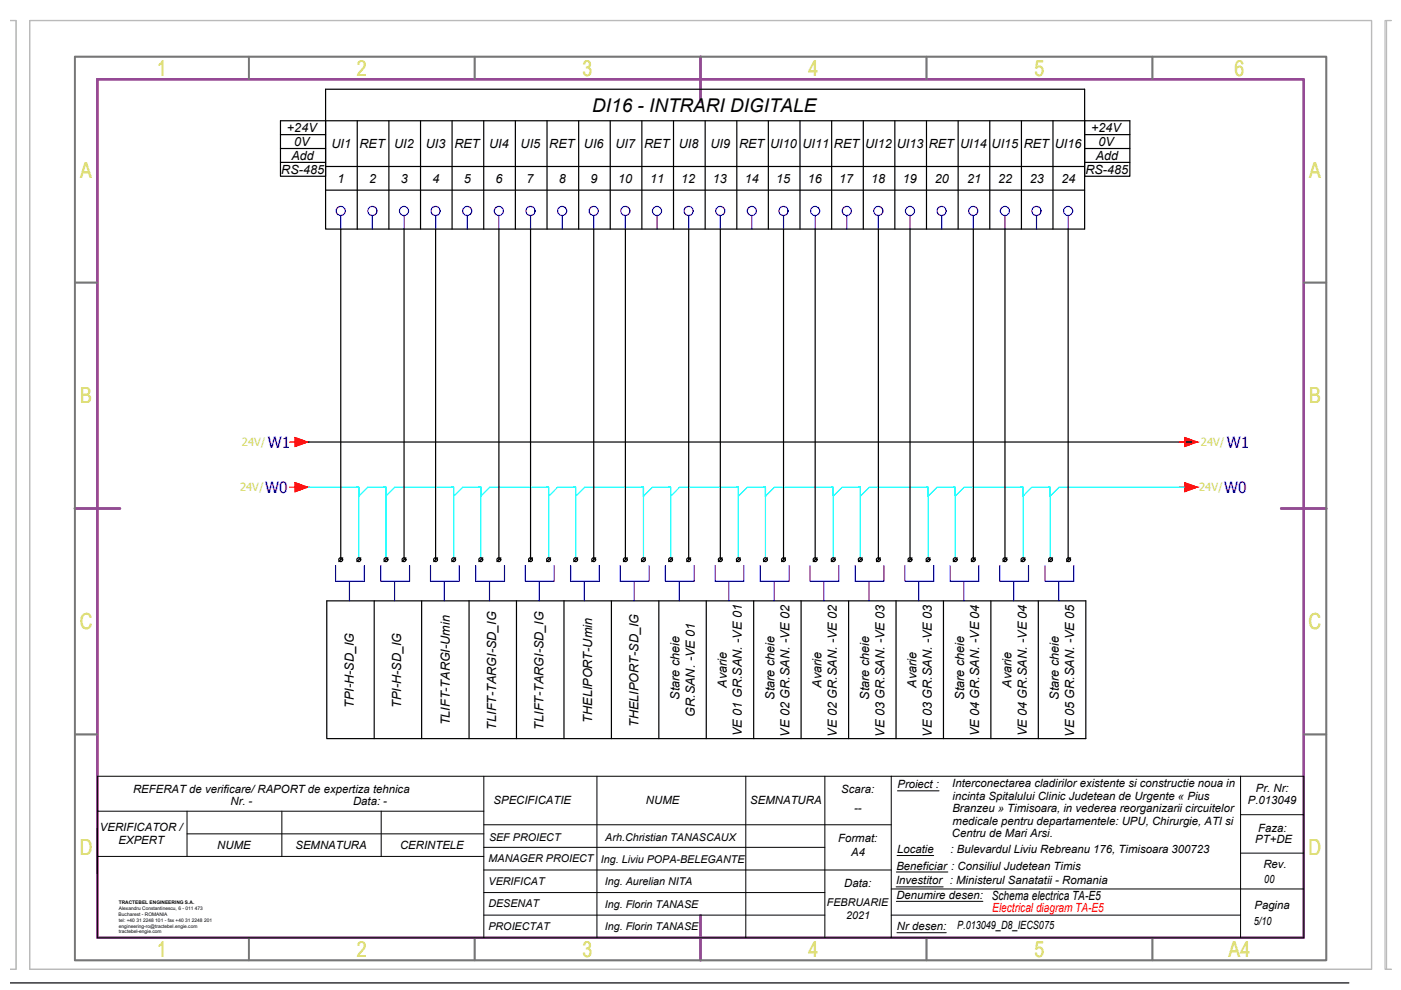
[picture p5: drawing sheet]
<svg xmlns="http://www.w3.org/2000/svg" width="297mm" height="210mm" viewBox="0 0 297 210" stroke-linecap="round" stroke-linejoin="round" font-family="sans-serif">
<!-- layer: CP_LINENORM -->
<path d="M2.1 4.4h1.3v201.1h-1.3M6.3 4.4h284.5v201.1h-284.5zM293.7 4.4h1.3h-1v201.1h1h-1.3z" fill="none" stroke="#bababa" stroke-width=".25"/>
<!-- layer: CP_FRAME -->
<path d="M20.6 16.8h255.8v182h-255.8zM148.5 12v9.6M15.9 107.8h9.5M271.6 107.8h9.6M148.5 194v9.6" fill="none" stroke="#954a95" stroke-width=".51"/>
<!-- layer: CP_FRREF -->
<g fill="none" stroke="#767676" stroke-width=".36">
<path d="M15.9 12h265.3v191.6h-265.3zM52.8 12v4.8M100.6 12v4.8M196.4 12v4.8M244.3 12v4.8M15.9 59.9h4.7M276.4 59.9h4.8M15.9 155.7h4.7M276.4 155.7h4.8M52.8 198.8v4.8M100.6 198.8v4.8M196.4 198.8v4.8"/>
<path d="M244.3 198.8v4.8"/>
</g>
<!-- layer: 0 -->
<g fill="none" stroke="#000" stroke-width=".25">
<path d="M69 18.9h161v29.7h-161zM59.5 28.5h9.5M59.5 31.5h9.5M59.5 34.4h9.5M69 25.6v11.8h-9.5v-11.8h180.1v11.8h-9.6v-11.8M69 35.3h161M75.7 25.6v23M82.5 25.6v23M89.2 25.6v23M95.8 25.6v23M102.6 25.6v23M109.3 25.6v23"/>
<path d="M116 25.6v23M122.7 25.6v23M129.4 25.6v23M136.1 25.6v23M142.8 25.6v23M149.5 25.6v23M156.2 25.6v23M162.9 25.6v23M169.6 25.6v23M176.3 25.6v23M183 25.6v23M189.7 25.6v23"/>
<path d="M196.4 25.6v23M203.1 25.6v23M209.9 25.6v23M216.6 25.6v23M223.3 25.6v23M230 28.5h9.6M230 31.5h9.6M230 34.4h9.6M69 40.3h161M72.2 48.6v70.1M85.7 48.6v70.1M92.4 48.6v70.1"/>
<path d="M105.8 48.6v70.1M112.5 48.6v70.1M125.9 48.6v70.1M132.6 48.6v70.1M146 48.6v70.1M152.7 48.6v70.1M166.1 48.6v70.1M172.8 48.6v70.1M186.2 48.6v70.1M192.9 48.6v70.1M206.4 48.6v70.1M213.1 48.6v70.1"/>
<path d="M226.5 48.6v70.1M65.2 93.7h187.5M72.7 118.3l-.9 .8M76.5 118.3l-.8 .8M82.2 118.3l-.8 .8M86.1 118.3l-.9 .8M92.8 118.3l-.8 .8M96.6 118.3l-.8 .8M102.4 118.3l-.9 .8M106.2 118.3l-.8 .8M112.9 118.3l-.8 .8M116.7 118.3l-.8 .8"/>
<path d="M122.5 118.3l-.9 .8M126.3 118.3l-.8 .8M133 118.3l-.8 .8M136.8 118.3l-.8 .8M142.6 118.3l-.8 .8M146.4 118.3l-.8 .8M153.1 118.3l-.8 .8M157 118.3l-.9 .8M162.7 118.3l-.8 .8M166.5 118.3l-.8 .8M173.3 118.3l-.9 .8M177.1 118.3l-.9 .8"/>
<path d="M182.8 118.3l-.8 .8M186.7 118.3l-.9 .8M193.4 118.3l-.9 .8M197.2 118.3l-.9 .8M203 118.3l-.9 .8M206.8 118.3l-.9 .8M213.5 118.3l-.9 .8M217.3 118.3l-.8 .8M223.2 118.3l-.9 .8M227 118.3l-.8 .8M2.1 208.4h283.9"/>
<circle cx="72.2" cy="118.7" r=".41"/>
<circle cx="76.1" cy="118.7" r=".41"/>
<circle cx="81.8" cy="118.7" r=".41"/>
<circle cx="85.7" cy="118.7" r=".41"/>
<circle cx="92.3" cy="118.7" r=".41"/>
<circle cx="96.2" cy="118.7" r=".41"/>
<circle cx="101.9" cy="118.7" r=".41"/>
<circle cx="105.8" cy="118.7" r=".41"/>
<circle cx="112.5" cy="118.7" r=".41"/>
<circle cx="116.3" cy="118.7" r=".41"/>
<circle cx="122" cy="118.7" r=".41"/>
<circle cx="125.9" cy="118.7" r=".41"/>
<circle cx="132.6" cy="118.7" r=".41"/>
<circle cx="136.4" cy="118.7" r=".41"/>
<circle cx="142.2" cy="118.7" r=".41"/>
<circle cx="146" cy="118.7" r=".41"/>
<circle cx="152.7" cy="118.7" r=".41"/>
<circle cx="156.5" cy="118.7" r=".41"/>
<circle cx="162.3" cy="118.7" r=".41"/>
<circle cx="166.1" cy="118.7" r=".41"/>
<circle cx="172.8" cy="118.7" r=".41"/>
<circle cx="176.7" cy="118.7" r=".41"/>
<circle cx="182.4" cy="118.7" r=".41"/>
<circle cx="186.2" cy="118.7" r=".41"/>
<circle cx="192.9" cy="118.7" r=".41"/>
<circle cx="196.8" cy="118.7" r=".41"/>
<circle cx="202.5" cy="118.7" r=".41"/>
<circle cx="206.4" cy="118.7" r=".41"/>
<circle cx="213.1" cy="118.7" r=".41"/>
<circle cx="216.9" cy="118.7" r=".41"/>
<circle cx="222.7" cy="118.7" r=".41"/>
<circle cx="226.6" cy="118.7" r=".41"/>
</g>
<!-- layer: EPLAN311 -->
<g fill="#f00" stroke="#f00" stroke-width=".21">
<path d="M62.6 92.8l2.6 .9h-2.6zM62.6 93.7v1l2.6-1z"/>
<path d="M62.6 102.3l2.6 1h-2.6zM62.6 103.3v1l2.6-1z"/>
<path d="M251.2 92.8l2.6 .9h-2.6zM251.2 93.7v1l2.6-1z"/>
<path d="M251.2 102.3l2.6 1h-2.6zM251.2 103.3v1l2.6-1z"/>
</g>
<g fill="none" stroke="#0ff" stroke-width=".25">
<path d="M65.2 103.3h10.8M75.6 103.3h.5v1.9l1.9-1.9h3.8v15.4M76.1 103.3v15.4M81.4 103.3h.4v1.9l1.9-1.9h12.5v15.4M95.7 103.3h.5v1.9l1.9-1.9h3.8v1.9l2-1.9h12.4v1.9l1.9-1.9h3.9v1.9l1.9-1.9h12.4v1.9l2-1.9h3.8v1.9l1.9-1.9h12.5v1.9l1.9-1.9h3.8v1.9l1.9-1.9h12.5v1.9l1.9-1.9h3.8v1.9l1.9-1.9h12.5v1.9l1.9-1.9h3.8v1.9l1.9-1.9h12.5v1.9l1.9-1.9h3.8v1.9l2-1.9h26.6M101.5 103.3h.4v15.4M115.8 103.3h.5v15.4M121.6 103.3h.5v15.4M136 103.3h.4v15.4M141.7 103.3h.5v15.4M156.1 103.3h.5v15.4M161.8 103.3h.5v15.4"/>
<path d="M176.2 103.3h.5v15.4M181.9 103.3h.5v15.4M196.3 103.3h.5v15.4M202 103.3h.5v15.4M216.4 103.3h.5v15.4M222.2 103.3h.4v15.4"/>
</g>
<path d="M61.4 93.7h1.2M62.6 92.8l2.6 .9-2.6 1zM250 93.7h1.2M251.2 92.8l2.6 .9-2.6 1zM61.4 103.3h1.2M62.6 102.3l2.6 1-2.6 1zM250 103.3h1.2M251.2 102.3l2.6 1-2.6 1z" fill="none" stroke="#f00" stroke-width=".25"/>
<!-- layer: EPLAN302 -->
<g fill="none" stroke="#00f" stroke-width=".25">
<path d="M72.2 45.7v2.9M79 45.7v2.9M85.7 45.7v2.9M92.4 45.7v2.9M99.1 45.7v2.9M105.8 45.7v2.9M112.5 45.7v2.9M119.2 45.7v2.9M125.9 45.7v2.9M132.6 45.7v2.9M139.3 45.7v2.9M146 45.7v2.9"/>
<path d="M152.7 45.7v2.9M159.4 45.7v2.9M166.1 45.7v2.9M172.8 45.7v2.9M179.5 45.7v2.9M186.2 45.7v2.9M192.9 45.7v2.9M199.7 45.7v2.9M206.4 45.7v2.9M213.1 45.7v2.9M219.8 45.7v2.9M226.5 45.7v2.9"/>
<circle cx="72.2" cy="44.7" r=".96"/>
<circle cx="78.9" cy="44.7" r=".96"/>
<circle cx="85.7" cy="44.7" r=".96"/>
<circle cx="92.3" cy="44.7" r=".96"/>
<circle cx="99.1" cy="44.7" r=".96"/>
<circle cx="105.8" cy="44.7" r=".96"/>
<circle cx="112.5" cy="44.7" r=".96"/>
<circle cx="119.2" cy="44.7" r=".96"/>
<circle cx="125.9" cy="44.7" r=".96"/>
<circle cx="132.6" cy="44.7" r=".96"/>
<circle cx="139.3" cy="44.7" r=".96"/>
<circle cx="146" cy="44.7" r=".96"/>
<circle cx="152.7" cy="44.7" r=".96"/>
<circle cx="159.4" cy="44.7" r=".96"/>
<circle cx="166.1" cy="44.7" r=".96"/>
<circle cx="172.8" cy="44.7" r=".96"/>
<circle cx="179.5" cy="44.7" r=".96"/>
<circle cx="186.2" cy="44.7" r=".96"/>
<circle cx="192.9" cy="44.7" r=".96"/>
<circle cx="199.6" cy="44.7" r=".96"/>
<circle cx="206.4" cy="44.7" r=".96"/>
<circle cx="213.1" cy="44.7" r=".96"/>
<circle cx="219.7" cy="44.7" r=".96"/>
<circle cx="226.5" cy="44.7" r=".96"/>
</g>
<!-- layer: E-RevizieVP -->
<g fill="none" stroke="#000" stroke-width=".25">
<path d="M69.3 127.4h160.9v29.2h-160.9zM79.3 127.4v29.2M89.4 127.4v29.2M99.4 127.4v29.2M109.5 127.4v29.2M119.6 127.4v29.2M129.6 127.4v29.2M139.7 127.4v29.2M149.7 127.4v29.2M159.8 127.4v29.2M169.8 127.4v29.2M179.9 127.4v29.2"/>
<path d="M190 127.4v29.2M200 127.4v29.2M210.1 127.4v29.2M220.1 127.4v29.2"/>
</g>
<!-- layer: c_cartus text -->
<g fill="none" stroke="#000" stroke-width=".21">
<path d="M20.6 175.6v9.6M20.6 172h82M39.7 172v9.6M39.7 176.8h62.9M59.8 172v9.6M80.8 172v9.6M102.6 174.9h86.4M102.6 179.7h72.3M102.6 164.6v34.2M126.6 164.6v34.2M158.1 164.6v34.2M174.9 164.6v34.2"/>
<path d="M189 164.6v34.2M190.3 167.7h8.8M263 164.6v34.2M263 172.7h13.4M276.4 164.6h-255.8v34.2h255.8M20.6 181.6h82M102.6 184.5h86.4M102.6 189.2h72.3M102.6 194h72.3M189 188.5h87.4M189 194h74M190 188h10"/>
<path d="M190 184.9h11M190 191.1h18.4M190.2 197.8h10.4M190.2 181.4h7.8M263 180.9h13.4"/>
</g>
<!-- layer: a_has_UPU -->
<path d="M276.4 164.6v34.2" fill="none" stroke="#000" stroke-width=".21"/>
<!-- layer: 0 -->
<g fill="none" stroke="#00f" stroke-width=".25">
<path d="M71.1 119.9v3.4h6.2v-3.4M80.7 119.9v3.4h6.1v-3.4M91.3 119.9v3.4h6.1v-3.4M100.8 119.9v3.4h6.2v-3.4M111.4 119.9v3.4h6.1v-3.4M121 119.9v3.4h6.1v-3.4M131.5 119.9v3.4h6.1v-3.4M141.1 119.9v3.4h6.1v-3.4M151.6 119.9v3.4h6.1v-3.4M161.2 119.9v3.4h6.1v-3.4M171.7 119.9v3.4h6.1v-3.4M181.3 119.9v3.4h6.1v-3.4"/>
<path d="M191.9 119.9v3.4h6.1v-3.4M201.4 119.9v3.4h6.1v-3.4M212 119.9v3.4h6.1v-3.4M221.6 119.9v3.4h6.1v-3.4M74.1 123.3v4.1M83.7 123.3v4.1M94.2 123.3v4.1M103.8 123.3v4.1M114.3 123.3v4.1M123.9 123.3v4.1M134.4 123.3v4.1M144 123.3v4.1"/>
<path d="M154.5 123.3v4.1M164.1 123.3v4.1M174.7 123.3v4.1M184.2 123.3v4.1M194.8 123.3v4.1M204.4 123.3v4.1M214.9 123.3v4.1M224.5 123.3v4.1"/>
</g>
<g font-size="4.7" fill="#dddd6e">
<text x="33.3" y="16.1">1</text>
<text x="75.7" y="16.1">2</text>
<text x="123.5" y="16.1">3</text>
<text x="171.4" y="16.1">4</text>
<text x="219.3" y="16">5</text>
<text x="261.7" y="16.1">6</text>
<text x="17" y="37.6">A</text>
<text x="277.6" y="37.6">A</text>
<text x="17" y="85.5">B</text>
<text x="277.6" y="85.5">B</text>
<text x="16.9" y="133.4">C</text>
<text x="277.5" y="133.4">C</text>
<text x="16.9" y="181.3">D</text>
<text x="277.5" y="181.3">D</text>
<text x="33.3" y="202.9">1</text>
<text x="75.7" y="202.9">2</text>
<text x="123.5" y="202.9">3</text>
<text x="171.4" y="202.9">4</text>
<text x="219.3" y="202.8">5</text>
<text x="260.5" y="202.9">A4</text>
</g>
<text font-size="4" x="125.6" y="23.7">DI16 - INTRARI DIGITALE</text>
<g font-size="3.3" fill="#00f">
<text x="56.8" y="94.9">W1</text>
<text x="260.1" y="94.9">W1</text>
<text x="56.2" y="104.5">W0</text>
<text x="259.6" y="104.5">W0</text>
</g>
<g font-size="2.7">
<text x="60.8" y="28">+24V</text>
<text x="231.4" y="28">+24V</text>
<text x="61.8" y="33.9">Add</text>
<text x="62.4" y="31">0V</text>
<text x="70.3" y="31.4">UI1</text>
<text x="76.2" y="31.4">RET</text>
<text x="83.6" y="31.4">UI2</text>
<text x="90.3" y="31.4">UI3</text>
<text x="96.3" y="31.4">RET</text>
<text x="103.7" y="31.4">UI4</text>
<text x="110.4" y="31.4">UI5</text>
<text x="116.5" y="31.4">RET</text>
<text x="123.8" y="31.4">UI6</text>
<text x="130.5" y="31.4">UI7</text>
<text x="136.6" y="31.4">RET</text>
<text x="143.9" y="31.4">UI8</text>
<text x="150.7" y="31.4">UI9</text>
<text x="156.7" y="31.4">RET</text>
<text x="163.3" y="31.4">UI10</text>
<text x="170.1" y="31.4">UI11</text>
<text x="176.8" y="31.4">RET</text>
<text x="183.4" y="31.4">UI12</text>
<text x="190.1" y="31.4">UI13</text>
<text x="196.9" y="31.4">RET</text>
<text x="203.6" y="31.4">UI14</text>
<text x="210.2" y="31.4">UI15</text>
<text x="217.1" y="31.4">RET</text>
<text x="223.6" y="31.4">UI16</text>
<text x="232.3" y="33.9">Add</text>
<text x="232.9" y="31">0V</text>
<text x="59.6" y="36.8">RS-485</text>
<text x="71.6" y="38.8">1</text>
<text x="78.3" y="38.8">2</text>
<text x="85" y="38.7">3</text>
<text x="91.7" y="38.8">4</text>
<text x="98.3" y="38.7">5</text>
<text x="105" y="38.7">6</text>
<text x="111.7" y="38.8">7</text>
<text x="118.5" y="38.7">8</text>
<text x="125.2" y="38.7">9</text>
<text x="131" y="38.7">10</text>
<text x="137.9" y="38.8">11</text>
<text x="144.4" y="38.8">12</text>
<text x="151.2" y="38.7">13</text>
<text x="157.9" y="38.8">14</text>
<text x="164.6" y="38.7">15</text>
<text x="171.3" y="38.7">16</text>
<text x="177.9" y="38.8">17</text>
<text x="184.7" y="38.7">18</text>
<text x="191.4" y="38.7">19</text>
<text x="198.2" y="38.7">20</text>
<text x="205" y="38.8">21</text>
<text x="211.6" y="38.8">22</text>
<text x="218.3" y="38.7">23</text>
<text x="225.1" y="38.8">24</text>
<text x="230.1" y="36.8">RS-485</text>
<text x="144.1" y="148.4" transform="rotate(-90 144.1 148.4)">Stare cheie</text>
<text x="154.1" y="145.8" transform="rotate(-90 154.1 145.8)">Avarie</text>
<text x="164.2" y="148.4" transform="rotate(-90 164.2 148.4)">Stare cheie</text>
<text x="174.2" y="145.8" transform="rotate(-90 174.2 145.8)">Avarie</text>
<text x="184.3" y="148.4" transform="rotate(-90 184.3 148.4)">Stare cheie</text>
<text x="194.3" y="145.8" transform="rotate(-90 194.3 145.8)">Avarie</text>
<text x="204.4" y="148.4" transform="rotate(-90 204.4 148.4)">Stare cheie</text>
<text x="214.4" y="145.8" transform="rotate(-90 214.4 145.8)">Avarie</text>
<text x="224.5" y="148.4" transform="rotate(-90 224.5 148.4)">Stare cheie</text>
<text x="75" y="150.1" transform="rotate(-90 75 150.1)">TPI-H-SD_IG</text>
<text x="85.1" y="150.1" transform="rotate(-90 85.1 150.1)">TPI-H-SD_IG</text>
<text x="95.4" y="153.8" transform="rotate(-90 95.4 153.8)">TLIFT-TARGI-Umin</text>
<text x="105.2" y="154.7" transform="rotate(-90 105.2 154.7)">TLIFT-TARGI-SD_IG</text>
<text x="115.2" y="154.7" transform="rotate(-90 115.2 154.7)">TLIFT-TARGI-SD_IG</text>
<text x="125.5" y="153.2" transform="rotate(-90 125.5 153.2)">THELIPORT-Umin</text>
<text x="135.4" y="154.1" transform="rotate(-90 135.4 154.1)">THELIPORT-SD_IG</text>
<text x="147.3" y="152" transform="rotate(-90 147.3 152)">GR.SAN. -VE 01</text>
<text x="157.3" y="156.1" transform="rotate(-90 157.3 156.1)">VE 01 GR.SAN. -VE 01</text>
<text x="167.4" y="156.2" transform="rotate(-90 167.4 156.2)">VE 02 GR.SAN. -VE 02</text>
<text x="177.4" y="156.2" transform="rotate(-90 177.4 156.2)">VE 02 GR.SAN. -VE 02</text>
<text x="187.5" y="156.2" transform="rotate(-90 187.5 156.2)">VE 03 GR.SAN. -VE 03</text>
<text x="197.6" y="156.2" transform="rotate(-90 197.6 156.2)">VE 03 GR.SAN. -VE 03</text>
<text x="207.6" y="156.1" transform="rotate(-90 207.6 156.1)">VE 04 GR.SAN. -VE 04</text>
<text x="217.7" y="156.1" transform="rotate(-90 217.7 156.1)">VE 04 GR.SAN. -VE 04</text>
<text x="227.7" y="156.2" transform="rotate(-90 227.7 156.2)">VE 05 GR.SAN. -VE 05</text>
<text x="210.3" y="190.8">Schema electrica TA-E5</text>
</g>
<text font-size="2.7" fill="#f00" x="210.4" y="193.3">Electrical diagram TA-E5</text>
<g font-size="2.4" fill="#a5dd6e">
<text x="51.3" y="94.6">24V/</text>
<text x="254.6" y="94.6">24V/</text>
<text x="50.9" y="104.2">24V/</text>
<text x="254.2" y="104.2">24V/</text>
</g>
<g font-size="2.4">
<text x="190.3" y="167.2">Proiect :</text>
<text x="201.9" y="166.9">Interconectarea cladirilor existente si constructie noua in</text>
<text x="266.3" y="167.8">Pr. Nr:</text>
<text x="28.2" y="168.1">REFERAT de verificare/ RAPORT de expertiza tehnica</text>
<text x="48.9" y="170.7">Nr. -</text>
<text x="74.8" y="170.7">Data: -</text>
<text x="104.6" y="170.4">SPECIFICATIE</text>
<text x="137" y="170.4">NUME</text>
<text x="159.1" y="170.4">SEMNATURA</text>
<text x="178.4" y="168.2">Scara:</text>
<text x="181.1" y="172.1">--</text>
<text x="201.9" y="172.2">Branzeu » Timisoara, in vederea reorganizarii circuitelor</text>
<text x="202" y="169.6">incinta Spitalului Clinic Judetean de Urgente « Pius</text>
<text x="264.6" y="170.5">P.013049</text>
<text x="21.2" y="176.3">VERIFICATOR /</text>
<text x="25.1" y="178.9">EXPERT</text>
<text x="177.7" y="178.5">Format:</text>
<text x="201.8" y="177.6">Centru de Mari Arsi.</text>
<text x="202" y="174.9">medicale pentru departamentele: UPU, Chirurgie, ATI si</text>
<text x="266.1" y="178.7">PT+DE</text>
<text x="266.7" y="176.4">Faza:</text>
<text x="46.1" y="180">NUME</text>
<text x="62.6" y="180">SEMNATURA</text>
<text x="84.8" y="180">CERINTELE</text>
<text x="180.5" y="181.5">A4</text>
<text x="190" y="184.4">Beneficiar : Consiliul Judetean Timis</text>
<text x="190.2" y="180.9">Locatie</text>
<text x="201.5" y="180.9">: Bulevardul Liviu Rebreanu 176, Timisoara 300723</text>
<text x="267.9" y="184.1">Rev.</text>
<text x="179" y="188.1">Data:</text>
<text x="190" y="187.5">Investitor : Ministerul Sanatatii - Romania</text>
<text x="190" y="190.6">Denumire desen:</text>
<text x="268.1" y="187.1">00</text>
<text x="190.2" y="197.2">Nr desen:</text>
<text x="202.9" y="196.9">P.013049_D8_IECS075</text>
<text x="265.9" y="196">5/10</text>
<text x="266" y="192.7">Pagina</text>
</g>
<g font-size="2.3">
<text x="103.7" y="178.3">SEF PROIECT</text>
<text x="128.3" y="178.3">Arh.Christian TANASCAUX</text>
<text x="103.6" y="182.9">MANAGER PROIECT</text>
<text x="127.4" y="182.9">Ing. Liviu POPA-BELEGANTE</text>
<text x="103.6" y="187.6">VERIFICAT</text>
<text x="128.2" y="187.6">Ing. Aurelian NITA</text>
<text x="103.6" y="192.4">DESENAT</text>
<text x="103.6" y="197.2">PROIECTAT</text>
<text x="128.2" y="192.4">Ing. Florin TANASE</text>
<text x="128.2" y="197.2">Ing. Florin TANASE</text>
<text x="175.3" y="192">FEBRUARIE</text>
<text x="179.4" y="194.8">2021</text>
</g>
<g font-size="1">
<text x="25.2" y="191.6">TRACTEBEL ENGINEERING S.A.</text>
<text x="25.2" y="194.2">Bucharest - ROMANIA</text>
<text x="25.2" y="196.7">engineering-ro@tractebel.engie.com</text>
<text x="25.2" y="192.9">Alexandru Constantinescu, 6 - 011 473</text>
<text x="25.2" y="195.4">tel: +40 31 2248 101 - fax +40 31 2248 201</text>
<text x="25.2" y="197.9">tractebel-engie.com</text>
</g>
</svg>
